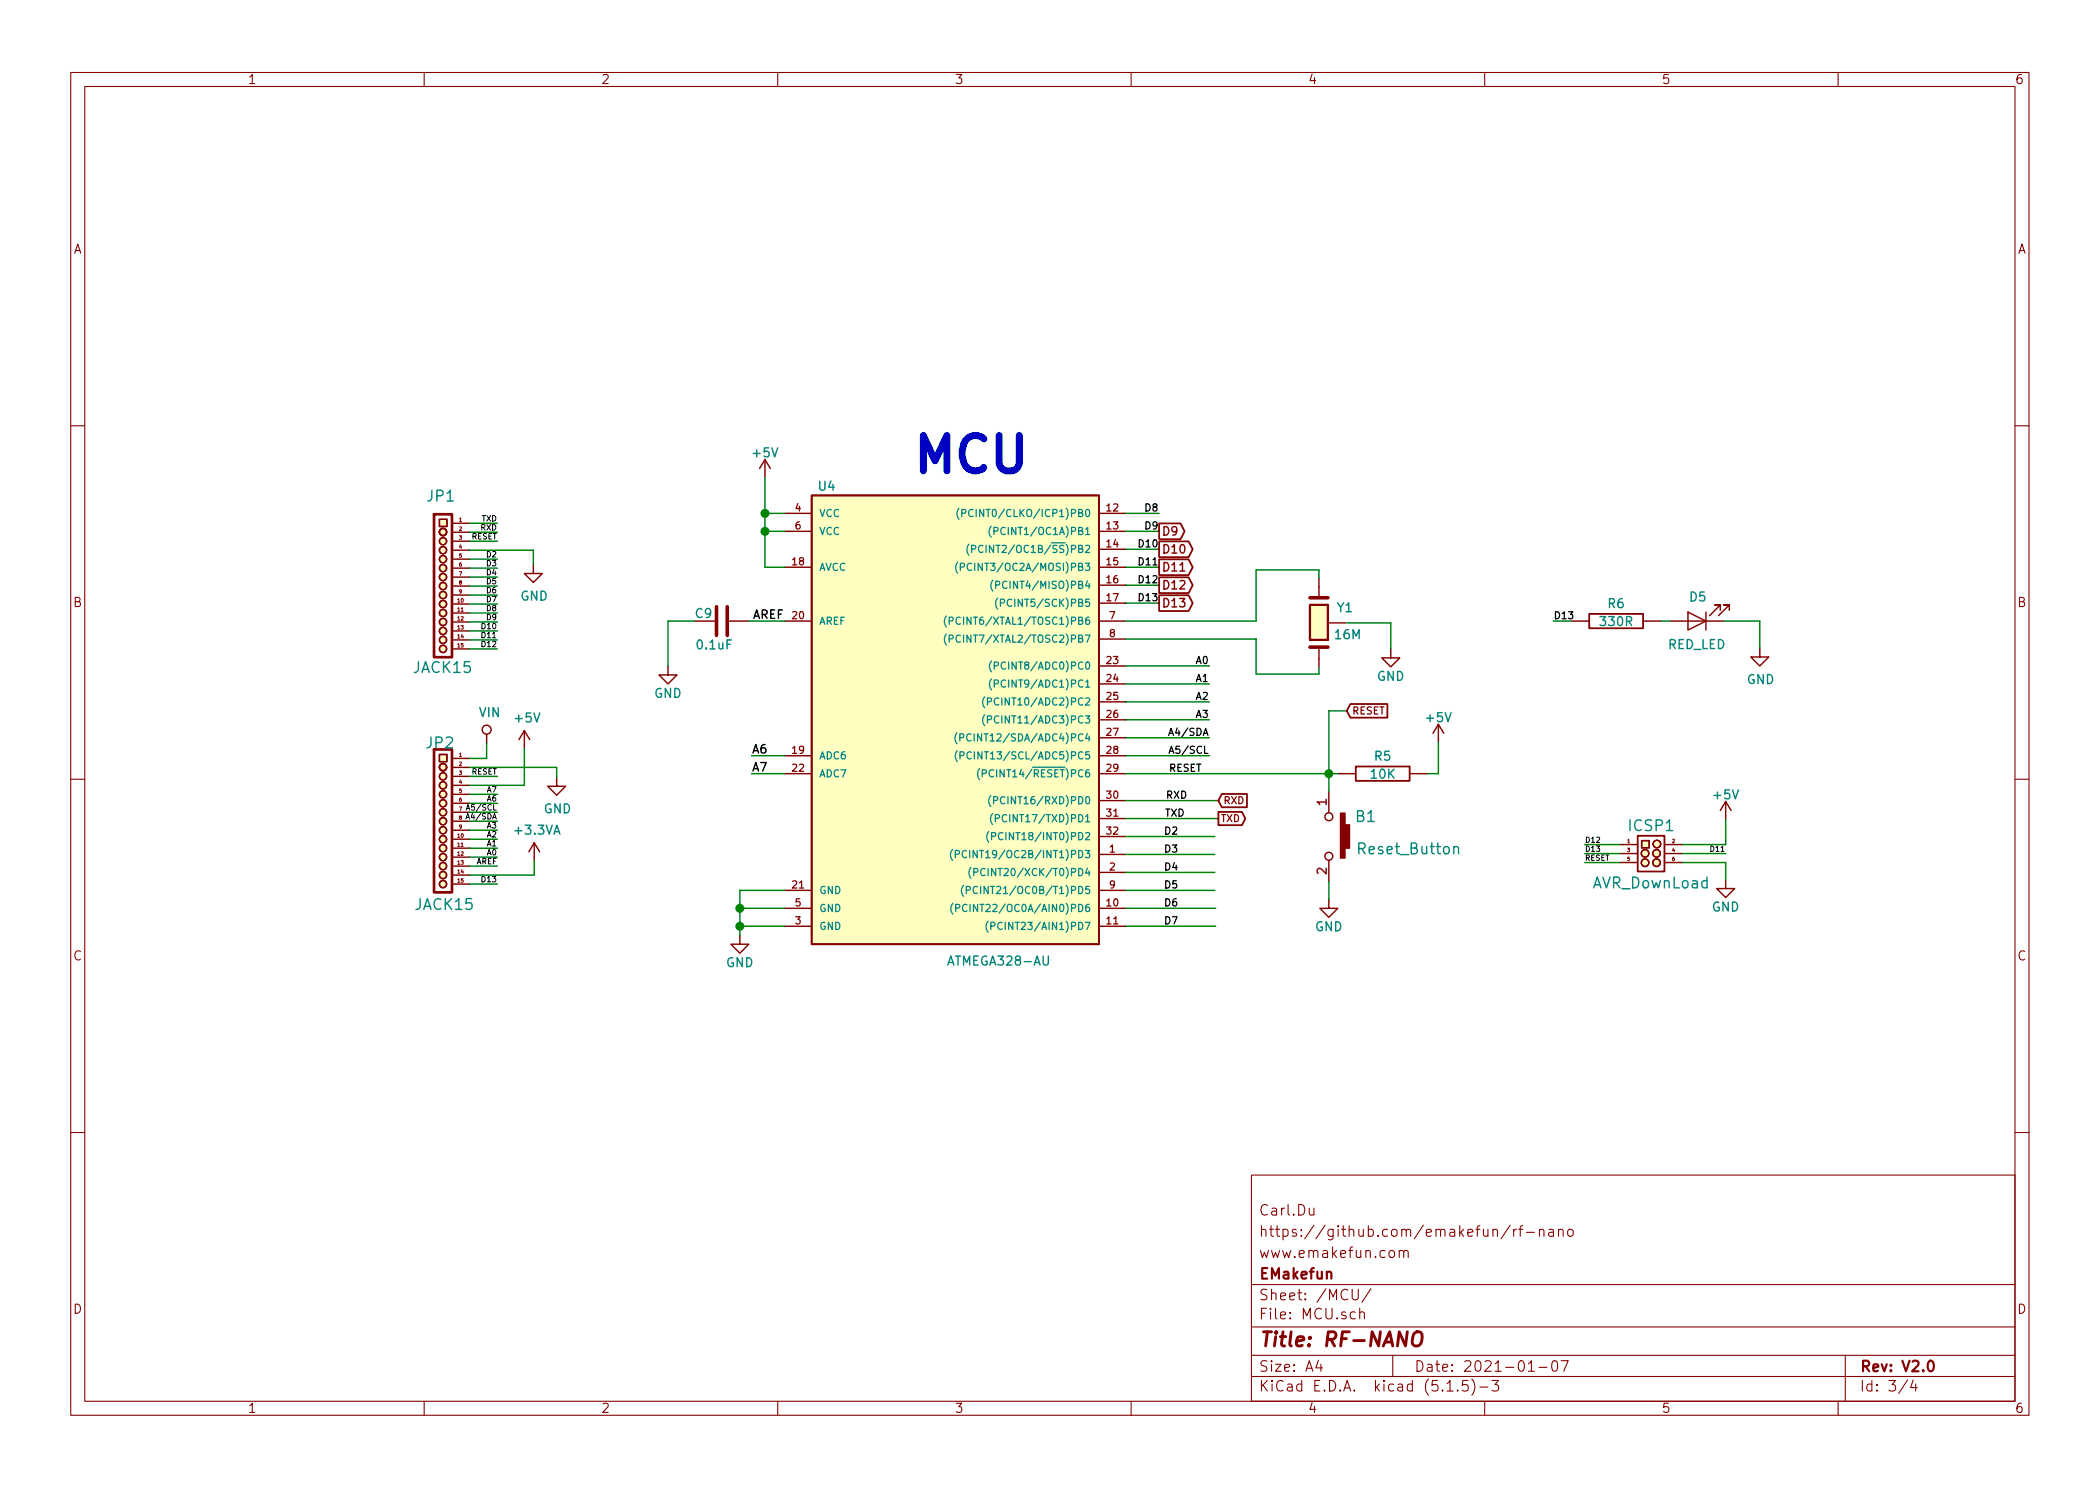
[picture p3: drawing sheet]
<svg xmlns="http://www.w3.org/2000/svg" width="297mm" height="210mm" viewBox="0 0 297 210" stroke-linecap="round" stroke-linejoin="round" font-family="sans-serif">
<g fill="none" stroke="#840000" stroke-width=".15">
<path d="M10 10.3h277v189.9h-277zM12 12.2h273v186.1h-273zM60 10.3v1.9M110 10.3v1.9M160 10.3v1.9M210 10.3v1.9M260 10.3v1.9M10 60.2h2M285 60.2h2M10 110.3h2M285 110.3h2M10 160.2h2"/>
<path d="M177 166.3h108v32h-108zM185.2 170.9v.8a.39 .39 0 0 0 .7 .1M185.9 170.9v1M197.9 177.1a.38 .38 0 0 1 .7 0v.8M197.9 176.9v1M198.6 177.1l.2-.2 .3 .1 .1 .9M213.6 173.3l-1.3 2M214.1 173.9v1M214.5 173.9l-.3 .1-.1 .2M214.8 173.9h.6M215.4 173.4l-.3 .1-.1 .2v1.2M215.9 174.4h1.1"/>
<path d="M217.8 174.1a.38 .38 0 0 1 .6 0v.8M217.8 173.9v1M219.1 174l.2-.1 .4 .1v.9M219.7 174.3l-.4 .1-.3 .2 .1 .2 .2 .1 .4-.1M220.4 174.1a.41 .41 0 0 1 .7 0v.8M220.4 173.9v1M221.8 174.1a.41 .41 0 0 1 .7 .1v.4a.41 .41 0 0 1-.4 .3 .41 .41 0 0 1-.4-.3zM285 160.2h2M60 198.3v1.9M110 198.3v1.9M160 198.3v1.9M177 194.8h108"/>
<path d="M177 191.8h108M177 187.8h108M177 181.8h108M186.5 192.5l-.4 1h1M186.8 193v1M191.3 182.4v1.2a.48 .48 0 0 0 .7 .2l.1-1.4M192.3 185.7a.41 .41 0 0 1 .7 .1v.8M192.3 185.1v1.5M193.9 182.3l-1.3 2M197 191.8v3M204.7 196.8h.8M206.2 196.7v.1l-.1-.1h.1v.1"/>
<path d="M207.6 195.3h-.7l-.1 .7h.1a.62 .62 0 0 1 .7 0v.7l-.2 .1h-.4l-.2-.1M208.2 195.1a1.71 1.71 0 0 1 0 2.3M209.3 196.3h1.2M210 198.3v1.9M211 195.3h1l-.5 .6 .4 .1 .1 .2-.1 .5-.2 .1h-.4l-.3-.1M216.2 194h.8M217.7 193.5h1.1M219.6 192.7a.37 .37 0 0 1 .4-.2 .37 .37 0 0 1 .3 .3v.3a.72 .72 0 0 1-.3 .9l-.4-.1a1.41 1.41 0 0 1 0-1.2zM220.8 192.5h1l-.6 1.5M260 198.3v1.9M261 191.8v6.5M269.8 195.2l-1.2 2"/>
<path d="M270.6 195.2l-.3 1.1h.9M271 195.8v1"/>
</g>
<path d="M185.3 85.6h2.5v4.9h-2.5zM272.9 192.6a.36 .36 0 0 1 .6 .2 .77 .77 0 0 1-.5 1.2 1 1 0 0 1-.1-1.4z" fill="none" stroke="#840000" stroke-width=".3"/>
<path d="M200 188.7a.67 .67 0 0 1 1.1 0 1.43 1.43 0 0 1-.6 1.7l-.5-.1a1.41 1.41 0 0 1 0-1.6z" fill="none" stroke="#840000" stroke-width=".41"/>
<g fill="none" stroke="#840000" stroke-width=".2">
<path d="M62.2 73.5h1v1h-1zM63.9 74h2.5M63.9 75.3h2.5M63.9 76.6h2.5M63.9 77.8h2.5M63.9 79.1h2.5M75.4 79.9v1.2h1.3l-1.3 1.3-1.2-1.3h1.2M108.2 65l-.8 1.3M108.2 65v2.6M108.2 65l.8 1.3M111 72.6h3.8M111 75.2h3.8"/>
<path d="M155.4 72.6h3.9M155.4 75.2h3.9M155.4 77.7h3.9M63.9 85.5h2.5M63.9 86.7h2.5M63.9 88h2.5M63.9 89.3h2.5M63.9 90.5h2.5M63.9 91.8h2.5M63.9 80.4h2.5M63.9 81.7h2.5M63.9 82.9h2.5"/>
<path d="M63.9 84.2h2.5M94.5 94.2v1.3h1.3l-1.3 1.3-1.3-1.3h1.3M103.1 87.9h2.8M111 87.9h3.8M111 80.3h3.8M155.4 87.9h3.9M155.4 80.3h3.9M155.4 82.8h3.9M155.4 85.3h3.9M155.4 94.2h3.9M155.4 96.8h3.9M155.4 99.3h3.9"/>
<path d="M155.4 90.4h3.9M166.9 80.8h.7M186.6 81.8v2.6M186.6 91.7v2.8M187.8 88.1h2.6M196.7 91.8v1.3h1.3l-1.3 1.3-1.2-1.3h1.2M222.2 87.9h2.6M232.4 87.9h2.5M236.2 87.9h7.6M238.8 86.6l2.5 1.3-2.5 1.2zM241.3 86.6v2.5M243.3 86.4v-.8h-.7h.7l-1.5 1.5"/>
<path d="M244.6 86.4v-.8h-.8h.8l-1.5 1.5M248.9 91.7v1.3h1.3l-1.3 1.2-1.3-1.2h1.3M62.2 106.8h1v1h-1zM63.9 107.3h2.5M63.9 118.7h2.5M63.9 108.6h2.5M63.9 109.8h2.5M63.9 111.1h2.5M63.9 112.4h2.5M63.9 113.7h2.5M63.9 114.9h2.5M63.9 116.2h2.5"/>
<path d="M63.9 117.5h2.5M68.8 103.9v1.3M74.2 103.4l-.8 1.2M74.2 103.4v2.5M74.2 103.4l.7 1.2M75.6 119.2l-.8 1.3M75.6 119.2v2.6M75.6 119.2l.7 1.3M78.7 110v1.2h1.3l-1.3 1.3-1.2-1.3h1.2M111 109.5h3.8M111 106.9h3.8M155.4 109.5h3.9"/>
<path d="M155.4 106.9h3.9M155.4 101.8h3.9M155.4 104.4h3.9M155.4 113.3h3.9M155.4 115.8h3.9M155.4 118.4h3.9M188 112v3M189.2 109.5h2.6M199.4 109.5h2.5M203.5 102.5l-.8 1.3M203.5 102.5v2.5M203.5 102.5l.7 1.3"/>
<path d="M229.1 119.5h2.5M232.2 118.9h1.1v1.1h-1.1zM235.5 119.5h2.5M244.1 113.4l-.8 1.3M244.1 113.4v2.5M244.1 113.4l.8 1.3M63.9 120h2.5M63.9 121.3h2.5M63.9 122.5h2.5M63.9 123.8h2.5M63.9 125.1h2.5M104.6 132.3v1.3h1.3l-1.3 1.3-1.2-1.3h1.2"/>
<path d="M111 128.5h3.8M111 131.1h3.8M111 126h3.8M155.4 120.9h3.9M155.4 128.5h3.9M155.4 131.1h3.9M155.4 123.4h3.9M155.4 126h3.9M188 127.2v1.3h1.2l-1.2 1.3-1.3-1.3h1.3M188 121.8v2.9M229.1 120.8h2.5M229.1 122h2.5"/>
<path d="M235.5 120.8h2.5M235.5 122h2.5M244.1 124.5v1.2h1.3l-1.3 1.3-1.3-1.3h1.3"/>
<circle cx="62.7" cy="75.3" r=".51"/>
<circle cx="62.7" cy="77.8" r=".51"/>
<circle cx="62.7" cy="79.1" r=".51"/>
<circle cx="62.7" cy="76.6" r=".51"/>
<circle cx="62.7" cy="89.3" r=".51"/>
<circle cx="62.7" cy="85.5" r=".51"/>
<circle cx="62.7" cy="80.4" r=".51"/>
<circle cx="62.7" cy="86.7" r=".51"/>
<circle cx="62.7" cy="90.5" r=".51"/>
<circle cx="62.7" cy="88" r=".51"/>
<circle cx="62.7" cy="81.7" r=".51"/>
<circle cx="62.7" cy="91.8" r=".51"/>
<circle cx="62.7" cy="82.9" r=".51"/>
<circle cx="62.7" cy="84.2" r=".51"/>
<circle cx="62.7" cy="112.4" r=".51"/>
<circle cx="62.7" cy="113.7" r=".51"/>
<circle cx="62.7" cy="118.7" r=".51"/>
<circle cx="62.7" cy="117.5" r=".51"/>
<circle cx="62.7" cy="116.2" r=".51"/>
<circle cx="62.7" cy="108.5" r=".51"/>
<circle cx="62.7" cy="109.8" r=".51"/>
<circle cx="62.7" cy="108.6" r=".51"/>
<circle cx="62.7" cy="114.9" r=".51"/>
<circle cx="62.7" cy="111.1" r=".51"/>
<circle cx="68.8" cy="103.2" r=".63"/>
<circle cx="188" cy="115.6" r=".56"/>
<circle cx="234.4" cy="119.4" r=".53"/>
<circle cx="62.7" cy="125.1" r=".51"/>
<circle cx="62.7" cy="121.3" r=".51"/>
<circle cx="62.7" cy="120" r=".51"/>
<circle cx="62.7" cy="122.5" r=".51"/>
<circle cx="62.7" cy="123.8" r=".51"/>
<circle cx="188" cy="121.2" r=".56"/>
<circle cx="232.7" cy="120.7" r=".53"/>
<circle cx="232.7" cy="122.1" r=".53"/>
<circle cx="234.3" cy="122.1" r=".53"/>
<circle cx="234.3" cy="120.7" r=".53"/>
</g>
<g fill="#ffffc2" stroke="#ffffc2" stroke-width=".14">
<path d="M185.3 85.6h2.5v4.9h-2.5z"/>
<path d="M62.2 73.5h1v1h-1z"/>
<path d="M62.2 106.8h1v1h-1z"/>
<path d="M232.2 118.9h1.1v1.1h-1.1z"/>
<path d="M114.8 70.1h40.6v63.5h-40.6z"/>
<circle cx="62.7" cy="91.8" r=".51"/>
<circle cx="62.7" cy="90.5" r=".51"/>
<circle cx="62.7" cy="89.3" r=".51"/>
<circle cx="62.7" cy="88" r=".51"/>
<circle cx="62.7" cy="86.7" r=".51"/>
<circle cx="62.7" cy="85.5" r=".51"/>
<circle cx="62.7" cy="84.2" r=".51"/>
<circle cx="62.7" cy="82.9" r=".51"/>
<circle cx="62.7" cy="81.7" r=".51"/>
<circle cx="62.7" cy="80.4" r=".51"/>
<circle cx="62.7" cy="79.1" r=".51"/>
<circle cx="62.7" cy="77.8" r=".51"/>
<circle cx="62.7" cy="76.6" r=".51"/>
<circle cx="62.7" cy="75.3" r=".51"/>
<circle cx="62.7" cy="125.1" r=".51"/>
<circle cx="62.7" cy="123.8" r=".51"/>
<circle cx="62.7" cy="122.5" r=".51"/>
<circle cx="62.7" cy="121.3" r=".51"/>
<circle cx="62.7" cy="120" r=".51"/>
<circle cx="62.7" cy="118.7" r=".51"/>
<circle cx="62.7" cy="117.5" r=".51"/>
<circle cx="62.7" cy="116.2" r=".51"/>
<circle cx="62.7" cy="114.9" r=".51"/>
<circle cx="62.7" cy="113.7" r=".51"/>
<circle cx="62.7" cy="112.4" r=".51"/>
<circle cx="62.7" cy="111.1" r=".51"/>
<circle cx="62.7" cy="109.8" r=".51"/>
<circle cx="62.7" cy="108.6" r=".51"/>
<circle cx="62.7" cy="108.5" r=".51"/>
<circle cx="232.7" cy="122.1" r=".53"/>
<circle cx="232.7" cy="120.7" r=".53"/>
<circle cx="234.3" cy="122.1" r=".53"/>
<circle cx="234.3" cy="120.7" r=".53"/>
<circle cx="234.4" cy="119.4" r=".53"/>
</g>
<path d="M101.3 85.8v4.1M102.9 85.8v4.1M185.3 91.6h2.5M185.3 84.6h2.5" fill="none" stroke="#840000" stroke-width=".51"/>
<path d="M61.4 72.8h2.5v20.2h-2.5zM61.4 106h2.5v20.3h-2.5z" fill="none" stroke="#840000" stroke-width=".38"/>
<path d="M114.8 70.1h40.6v63.5h-40.6zM164 79.1h4.1l.6 1.2-.6 1.1h-4.1zM164 76.6h4.1l.6 1.1-.6 1.1h-4.1zM164 74.1h3l.6 1.1-.6 1.1h-3zM164 81.7h4.1l.6 1.1-.6 1.1h-4.1zM164 84.2h4.1l.6 1.1-.6 1.2h-4.1zM191 99.6h5.2v1.9h-5.2l-.5-.9zM224.8 86.9h7.6v2h-7.6zM172.3 114.9h3.4l.4 .9-.4 1h-3.4zM172.8 112.3h3.6v1.9h-3.6l-.5-.9zM191.8 108.5h7.6v2h-7.6zM231.6 118.3v5h3.8v-5h-3.7" fill="none" stroke="#840000" stroke-width=".25"/>
<g fill="#840000" stroke="#840000" stroke-width=".2">
<path d="M189.6 115.1h.6v6.3h-.6z"/>
<path d="M190.2 116.7h.7v3.3h-.7z"/>
</g>
<path d="M205.6 119.9a.41 .41 0 0 1 .7 .1v.8" fill="none" stroke="#008484" stroke-width=".2"/>
<g fill="none" stroke="#008484" stroke-width=".18">
<path d="M135.5 79.5a1.2 1.2 0 0 0 0 1.6M135.7 71.9a1.13 1.13 0 0 0 0 1.6M136 72.6h.5l.1-.2v-.2l-.6-.1v1M137.1 77a1.2 1.2 0 0 0 0 1.6M137.4 77.7l.5-.1 .1-.1v-.3h-.6v1M137.4 79.8a.47 .47 0 0 0-.6 .4 .47 .47 0 0 0 .6 .5v-.1M137.6 72.2a.47 .47 0 0 0-.6 .4 .47 .47 0 0 0 .6 .4M139 77.2a.47 .47 0 0 0-.6 .4 .47 .47 0 0 0 .6 .5M140.2 74.5a1.13 1.13 0 0 0 0 1.5M140.6 75.2l.5-.1 .1-.2-.1-.2-.5-.1v1M133.9 87.2a1.2 1.2 0 0 0 0 1.5M133.9 89.7a1.2 1.2 0 0 0 0 1.6"/>
<path d="M134.3 87.9l.4-.1 .1-.4-.5-.1v1M134.3 90.4l.4-.1 .1-.4h-.5v1M135.8 80.2h.5l.1-.2v-.2l-.6-.1v1M135.8 87.4a.4 .4 0 0 0-.4 0 .4 .4 0 0 0-.2 .5 .37 .37 0 0 0 .2 .4 .37 .37 0 0 0 .4-.1M135.8 89.9a.4 .4 0 0 0-.4 0 .4 .4 0 0 0-.2 .5 .37 .37 0 0 0 .2 .4 .37 .37 0 0 0 .4 0M139.3 98.6a1.13 1.13 0 0 0 0 1.5M139.7 99.3l.5-.1 .1-.1-.1-.3-.5-.1v1.1M140.3 93.5a1.13 1.13 0 0 0 0 1.6M140.3 96.1a1.13 1.13 0 0 0 0 1.5M140.4 82.1a1.2 1.2 0 0 0 0 1.5M140.6 94.2h.5l.1-.2v-.3h-.6v1M140.6 96.7h.5l.1-.2v-.2l-.6-.1v1"/>
<path d="M140.8 82.8l.5-.1 .1-.4-.6-.1v1.1M141.1 84.6a1.2 1.2 0 0 0 0 1.6M141.5 85.3h.5l.1-.2-.1-.2-.5-.1v1M135.4 103.7a1.2 1.2 0 0 0 0 1.5M135.4 106.2a1.2 1.2 0 0 0 0 1.6M135.8 104.4l.4-.1 .1-.4-.5-.1v1M135.8 106.9h.5v-.5h-.5v1M137.3 103.9a.4 .4 0 0 0-.4 0 .4 .4 0 0 0-.2 .5 .37 .37 0 0 0 .2 .4 .37 .37 0 0 0 .4-.1M137.4 106.4a.4 .4 0 0 0-.5 .1 .4 .4 0 0 0-.1 .4 .37 .37 0 0 0 .2 .4 .37 .37 0 0 0 .4 0M138.6 108.8a1.2 1.2 0 0 0 0 1.5M138.9 109.4h.5l.1-.2v-.2l-.6-.1v1M139.3 101.1a1.13 1.13 0 0 0 0 1.6"/>
<path d="M139.7 101.8h.5l.1-.2-.1-.2-.5-.1v1M139.9 117.6a1.2 1.2 0 0 0 0 1.6M140.2 112.6a1.13 1.13 0 0 0 0 1.5M140.3 118.3h.4l.1-.2v-.2l-.5-.1v1M140.4 115.1a1.2 1.2 0 0 0 0 1.6M140.5 113.3l.5-.1 .1-.2v-.2l-.6-.1v1M140.8 115.8l.5-.1 .1-.1-.1-.3h-.5v1M134.7 120.2a1.13 1.13 0 0 0 0 1.5M134.8 127.8a1.2 1.2 0 0 0 0 1.6M135.1 120.9l.5-.1 .1-.1v-.3l-.6-.1v1.1M135.2 128.5l.5-.1 .1-.1-.1-.3h-.5v1M136.3 125.3a1.13 1.13 0 0 0 0 1.5"/>
<path d="M136.7 126l.5-.1 .1-.2-.1-.2-.5-.1v1M136.7 120.4a.47 .47 0 0 0-.6 .4 .47 .47 0 0 0 .6 .5M136.8 128a.49 .49 0 0 0-.7 .4 .49 .49 0 0 0 .5 .6l.2-.1M137.3 122.7a1.2 1.2 0 0 0 0 1.6M137.7 123.4h.5l.1-.2v-.2l-.6-.1v1M138.3 125.5a.49 .49 0 0 0-.7 .3 .49 .49 0 0 0 .5 .6l.2-.1M139.3 123a.49 .49 0 0 0-.6 .3 .49 .49 0 0 0 .4 .6l.2-.1M139.8 130.3a1.13 1.13 0 0 0 0 1.6M140.2 131h.4l.1-.2v-.2l-.5-.1v1"/>
</g>
<g fill="none" stroke="#008400" stroke-width=".2">
<path d="M66.4 74h4M66.4 75.3h4M66.4 76.6h4M66.4 79.1h4M66.4 77.8h9v2.1M108.2 67.6v12.7h2.8M108.2 75.2h2.8M108.2 72.6h2.8M159.3 75.2h4.7M159.3 72.6h4.7M159.3 77.7h4.7M66.4 80.4h4"/>
<path d="M66.4 81.7h4M66.4 82.9h4M66.4 84.2h4M66.4 85.5h4M66.4 86.7h4M66.4 88h4M66.4 89.3h4M66.4 90.5h4M66.4 91.8h4M98.3 87.9h-3.8v6.3M105.9 87.9h5.1M159.3 90.4h18.4v5h8.9v-.9"/>
<path d="M159.3 85.3h4.7M159.3 82.8h4.7M159.3 80.3h4.7M159.3 99.3h11.8M159.3 96.8h11.8M159.3 94.2h11.8M186.6 81.8v-1.2h-8.9v7.3h-18.4M190.5 88.1h6.2v3.7M219.7 87.9h2.5M234.9 87.9h1.3M243.8 87.9h5.1v3.8M66.4 109.8h4"/>
<path d="M66.4 112.4h4M66.4 113.7h4M66.4 114.9h4M66.4 116.2h4M66.4 117.5h4M66.4 118.7h4M66.4 108.6h12.3v1.4M68.8 105.2v2.1h-2.4M74.2 105.9v5.2h-7.8M106.3 109.5h4.7M106.3 106.9h4.7M159.3 109.5h29.9"/>
<path d="M159.3 106.9h11.8M159.3 115.8h13M159.3 104.4h11.8M159.3 113.3h13M159.3 101.8h11.8M159.3 118.4h12.5M190.5 100.6h-2.5v11.4M203.5 105v4.5h-1.6M224.2 119.5h4.9M244.1 115.9v3.6h-6.1M66.4 125.1h4M66.4 120h4"/>
<path d="M66.4 121.3h4M66.4 122.5h4M75.6 121.8v2h-9.2M104.6 131.1h6.4M104.6 128.5h6.4M111 126h-6.4v6.3M159.3 126h12.5M159.3 131.1h12.7M159.3 128.5h12.7M159.3 120.9h12.5M159.3 123.4h12.5M188 124.7v2.5"/>
<path d="M224.2 122h4.9M224.2 120.8h4.9M238 122h6.1v2.5M238 120.8h6.1"/>
</g>
<path d="M165.3 104.1l.3-1.1 .4 1.1M165.4 106.6l.3-1 .3 1M165.4 103.8h.5M165.5 106.3h.4" fill="none" stroke="#000" stroke-width=".18"/>
<path d="M65.9 115.9l.3-.8 .2 .8M65.9 114.6l.3-.8 .2 .8M66 115.7h.3M66 114.4h.4" fill="none" stroke="#000" stroke-width=".14"/>
<g fill="#008400" stroke="#008400" stroke-width=".25">
<circle cx="188" cy="109.5" r=".51"/>
<circle cx="104.6" cy="128.5" r=".51"/>
<circle cx="108.2" cy="75.2" r=".51"/>
<circle cx="108.2" cy="72.6" r=".51"/>
<circle cx="104.6" cy="131.1" r=".51"/>
</g>
<text font-size="7" fill="#0000c2" x="128.8" y="66.9">MCU</text>
<text font-size="2.8" fill="#840000" x="178" y="190.5">Title: RF-NANO</text>
<g font-size="2.1" fill="#008484">
<text x="60.5" y="71">JP1</text>
<text x="58.5" y="95.2">JACK15</text>
<text x="60.4" y="105.9">JP2</text>
<text x="191.8" y="116.3">B1</text>
<text x="230.5" y="117.6">ICSP1</text>
<text x="192.4" y="120.9">Reset_Button</text>
<text x="225.3" y="125.7">AVR_DownLoad</text>
<text x="58.8" y="128.7">JACK15</text>
</g>
<g font-size="2.1" fill="#840000">
<text x="178" y="172">Carl.Du</text>
<text x="178" y="178">www.emakefun.com</text>
<text x="178" y="175">https://github.com/emakefun/rf-nano</text>
<text x="178" y="184">Sheet: /MCU/</text>
<text x="178" y="181">EMakefun</text>
<text x="178" y="186.7">File: MCU.sch</text>
<text x="178" y="196.9">KiCad E.D.A. kicad (5.1.5)-3</text>
<text x="178" y="194.1">Size: A4</text>
<text x="200" y="194.1">Date: 2021-01-07</text>
<text x="263" y="194.1">Rev: V2.0</text>
<text x="263" y="196.9">Id: 3/4</text>
</g>
<g font-size="1.8" fill="#840000">
<text x="35" y="11.9">1</text>
<text x="85" y="11.9">2</text>
<text x="135" y="11.9">3</text>
<text x="185" y="11.9">4</text>
<text x="235" y="11.9">5</text>
<text x="285" y="11.9">6</text>
<text x="10.4" y="35.9">A</text>
<text x="285.4" y="35.9">A</text>
<text x="10.4" y="85.9">B</text>
<text x="285.4" y="85.9">B</text>
<text x="187.7" y="114" transform="rotate(-90 187.7 114)">1</text>
<text x="187.7" y="123.7" transform="rotate(-90 187.7 123.7)">2</text>
<text x="10.4" y="135.9">C</text>
<text x="285.4" y="135.9">C</text>
<text x="10.4" y="185.9">D</text>
<text x="285.4" y="185.9">D</text>
<text x="35" y="199.9">1</text>
<text x="85" y="199.9">2</text>
<text x="135" y="199.9">3</text>
<text x="185" y="199.9">4</text>
<text x="235" y="199.9">5</text>
<text x="285" y="199.9">6</text>
</g>
<g font-size="1.8" fill="#008484">
<text x="106.6" y="64.7">+5V</text>
<text x="115.8" y="69.4">U4</text>
<text x="73.6" y="85">GND</text>
<text x="98.4" y="87.4">C9</text>
<text x="189.2" y="86.6">Y1</text>
<text x="226.5" y="88.6">330R</text>
<text x="227.5" y="86">R6</text>
<text x="239" y="85.1">D5</text>
<text x="98.7" y="91.9">0.1uF</text>
<text x="188.9" y="90.4">16M</text>
<text x="235.9" y="91.8">RED_LED</text>
<text x="67.8" y="101.5">VIN</text>
<text x="92.5" y="98.7">GND</text>
<text x="194.8" y="96.3">GND</text>
<text x="247.1" y="96.8">GND</text>
<text x="72.9" y="102.2">+5V</text>
<text x="194.5" y="107.6">R5</text>
<text x="201.9" y="102.2">+5V</text>
<text x="194" y="110.2">10K</text>
<text x="242.5" y="113.1">+5V</text>
<text x="73" y="118.1">+3.3VA</text>
<text x="76.9" y="115.1">GND</text>
<text x="186" y="131.8">GND</text>
<text x="242.1" y="129">GND</text>
<text x="102.7" y="136.8">GND</text>
<text x="134.4" y="136.6">ATMEGA328-AU</text>
</g>
<g font-size="1.7" fill="#840000">
<text x="164.3" y="75.8">D9</text>
<text x="164.3" y="83.4">D12</text>
<text x="164.3" y="80.8">D11</text>
<text x="164.3" y="78.3">D10</text>
<text x="164.3" y="85.9">D13</text>
</g>
<g font-size="1.7">
<text x="106.4" y="87.6">AREF</text>
<text x="106.3" y="106.6">A6</text>
<text x="106.3" y="109.2">A7</text>
</g>
<g font-size="1.4" fill="#840000">
<text x="112.5" y="72.4">4</text>
<text x="112.5" y="74.9">6</text>
<text x="156.6" y="72.4">12</text>
<text x="156.6" y="74.9">13</text>
<text x="156.6" y="77.4">14</text>
<text x="112.1" y="80">18</text>
<text x="156.6" y="80">15</text>
<text x="156.6" y="82.5">16</text>
<text x="112.1" y="87.6">20</text>
<text x="156.6" y="85.1">17</text>
<text x="157" y="87.6">7</text>
<text x="156.6" y="93.9">23</text>
<text x="157" y="90.1">8</text>
<text x="156.6" y="96.5">24</text>
<text x="156.6" y="99">25</text>
<text x="156.6" y="101.6">26</text>
<text x="191.2" y="101.1">RESET</text>
<text x="112.1" y="106.6">19</text>
<text x="156.6" y="104.1">27</text>
<text x="156.6" y="106.6">28</text>
<text x="112.1" y="109.2">22</text>
<text x="156.6" y="109.2">29</text>
<text x="156.6" y="113">30</text>
<text x="173" y="113.8">RXD</text>
<text x="156.6" y="115.5">31</text>
<text x="156.6" y="118.1">32</text>
<text x="172.6" y="116.3">TXD</text>
<text x="112.1" y="125.7">21</text>
<text x="157" y="120.6">1</text>
<text x="157" y="123.2">2</text>
<text x="157" y="125.7">9</text>
<text x="112.5" y="130.8">3</text>
<text x="112.5" y="128.2">5</text>
<text x="156.6" y="128.2">10</text>
<text x="156.6" y="130.8">11</text>
</g>
<g font-size="1.4" fill="#008484">
<text x="115.8" y="73.1">VCC</text>
<text x="115.8" y="75.7">VCC</text>
<text x="137.8" y="73.1">(PCINT0/CLKO/ICP1)PB0</text>
<text x="141.4" y="75.7">(PCINT1/OC1A)PB1</text>
<text x="115.8" y="80.8">AVCC</text>
<text x="137.4" y="80.8">(PCINT3/OC2A/MOSI)PB3</text>
<text x="139.1" y="78.2">(PCINT2/OC1B/SS)PB2</text>
<text x="141.7" y="83.3">(PCINT4/MISO)PB4</text>
<text x="115.8" y="88.4">AREF</text>
<text x="135.7" y="88.4">(PCINT6/XTAL1/TOSC1)PB6</text>
<text x="142.3" y="85.8">(PCINT5/SCK)PB5</text>
<text x="135.7" y="90.9">(PCINT7/XTAL2/TOSC2)PB7</text>
<text x="141.5" y="94.7">(PCINT8/ADC0)PC0</text>
<text x="140.7" y="99.8">(PCINT10/ADC2)PC2</text>
<text x="141.5" y="97.3">(PCINT9/ADC1)PC1</text>
<text x="115.8" y="107.4">ADC6</text>
<text x="137.3" y="104.9">(PCINT12/SDA/ADC4)PC4</text>
<text x="137.4" y="107.4">(PCINT13/SCL/ADC5)PC5</text>
<text x="140.7" y="102.4">(PCINT11/ADC3)PC3</text>
<text x="115.8" y="110">ADC7</text>
<text x="139.8" y="110">(PCINT14/RESET)PC6</text>
<text x="141.5" y="113.8">(PCINT16/RXD)PD0</text>
<text x="141.5" y="118.9">(PCINT18/INT0)PD2</text>
<text x="141.7" y="116.3">(PCINT17/TXD)PD1</text>
<text x="137.1" y="121.4">(PCINT19/OC2B/INT1)PD3</text>
<text x="139.5" y="123.9">(PCINT20/XCK/T0)PD4</text>
<text x="115.8" y="126.5">GND</text>
<text x="115.8" y="131.6">GND</text>
<text x="115.8" y="129">GND</text>
<text x="137" y="129">(PCINT22/OC0A/AIN0)PD6</text>
<text x="138.6" y="126.5">(PCINT21/OC0B/T1)PD5</text>
<text x="141.3" y="131.6">(PCINT23/AIN1)PD7</text>
</g>
<g font-size="1.4">
<text x="161.4" y="77.4">D10</text>
<text x="162.2" y="72.4">D8</text>
<text x="162.2" y="74.9">D9</text>
<text x="161.4" y="80">D11</text>
<text x="161.4" y="82.5">D12</text>
<text x="161.4" y="85.1">D13</text>
<text x="219.7" y="87.6">D13</text>
<text x="169.3" y="93.9">A0</text>
<text x="169.3" y="101.6">A3</text>
<text x="169.3" y="96.5">A1</text>
<text x="169.3" y="99">A2</text>
<text x="165.9" y="104.1">A4/SDA</text>
<text x="166" y="106.6">A5/SCL</text>
<text x="164.8" y="113">RXD</text>
<text x="165.3" y="109.2">RESET</text>
<text x="164.7" y="115.5">TXD</text>
<text x="164.9" y="118.1">D2</text>
<text x="164.9" y="120.6">D3</text>
<text x="164.9" y="123.2">D4</text>
<text x="164.9" y="125.7">D5</text>
<text x="164.9" y="128.2">D6</text>
<text x="164.9" y="130.8">D7</text>
</g>
<g font-size="1.1">
<text x="66.7" y="76.3">RESET</text>
<text x="68" y="75.1">RXD</text>
<text x="68.2" y="73.8">TXD</text>
<text x="69" y="81.4">D4</text>
<text x="69" y="83.9">D6</text>
<text x="69" y="82.7">D5</text>
<text x="69" y="80.1">D3</text>
<text x="69" y="78.9">D2</text>
<text x="68.4" y="89">D10</text>
<text x="69" y="87.8">D9</text>
<text x="69" y="86.5">D8</text>
<text x="69" y="85.2">D7</text>
<text x="68.4" y="91.6">D12</text>
<text x="68.4" y="90.3">D11</text>
<text x="66.7" y="109.6">RESET</text>
<text x="69" y="113.4">A6</text>
<text x="69" y="112.1">A7</text>
<text x="66.3" y="115.9">A4/SDA</text>
<text x="66.4" y="114.7">A5/SCL</text>
<text x="69" y="119.8">A1</text>
<text x="69" y="118.5">A2</text>
<text x="69" y="117.2">A3</text>
<text x="224.2" y="119.2">D12</text>
<text x="67.4" y="122.3">AREF</text>
<text x="68.4" y="124.8">D13</text>
<text x="69" y="121">A0</text>
<text x="224.2" y="120.5">D13</text>
<text x="224.2" y="121.8">RESET</text>
<text x="242.1" y="120.5">D11</text>
</g>
<g font-size=".7" fill="#840000">
<text x="65" y="73.8">1</text>
<text x="65" y="75.1">2</text>
<text x="65" y="76.3">3</text>
<text x="65" y="77.6">4</text>
<text x="65" y="78.9">5</text>
<text x="65" y="80.2">6</text>
<text x="65" y="81.4">7</text>
<text x="65" y="82.7">8</text>
<text x="65" y="84">9</text>
<text x="64.8" y="85.2">10</text>
<text x="64.8" y="86.5">11</text>
<text x="64.8" y="87.8">12</text>
<text x="64.8" y="89">13</text>
<text x="64.8" y="90.3">14</text>
<text x="64.8" y="91.6">15</text>
<text x="65" y="107.1">1</text>
<text x="65" y="108.4">2</text>
<text x="65" y="109.6">3</text>
<text x="65" y="110.9">4</text>
<text x="65" y="112.2">5</text>
<text x="65" y="113.4">6</text>
<text x="64.8" y="118.5">10</text>
<text x="64.8" y="119.8">11</text>
<text x="65" y="114.7">7</text>
<text x="65" y="116">8</text>
<text x="65" y="117.2">9</text>
<text x="230.2" y="119.3">1</text>
<text x="236.6" y="119.3">2</text>
<text x="64.8" y="121.1">12</text>
<text x="64.8" y="122.3">13</text>
<text x="64.8" y="123.6">14</text>
<text x="64.8" y="124.9">15</text>
<text x="230.2" y="120.5">3</text>
<text x="230.2" y="121.8">5</text>
<text x="236.6" y="120.5">4</text>
<text x="236.6" y="121.8">6</text>
</g>
</svg>
